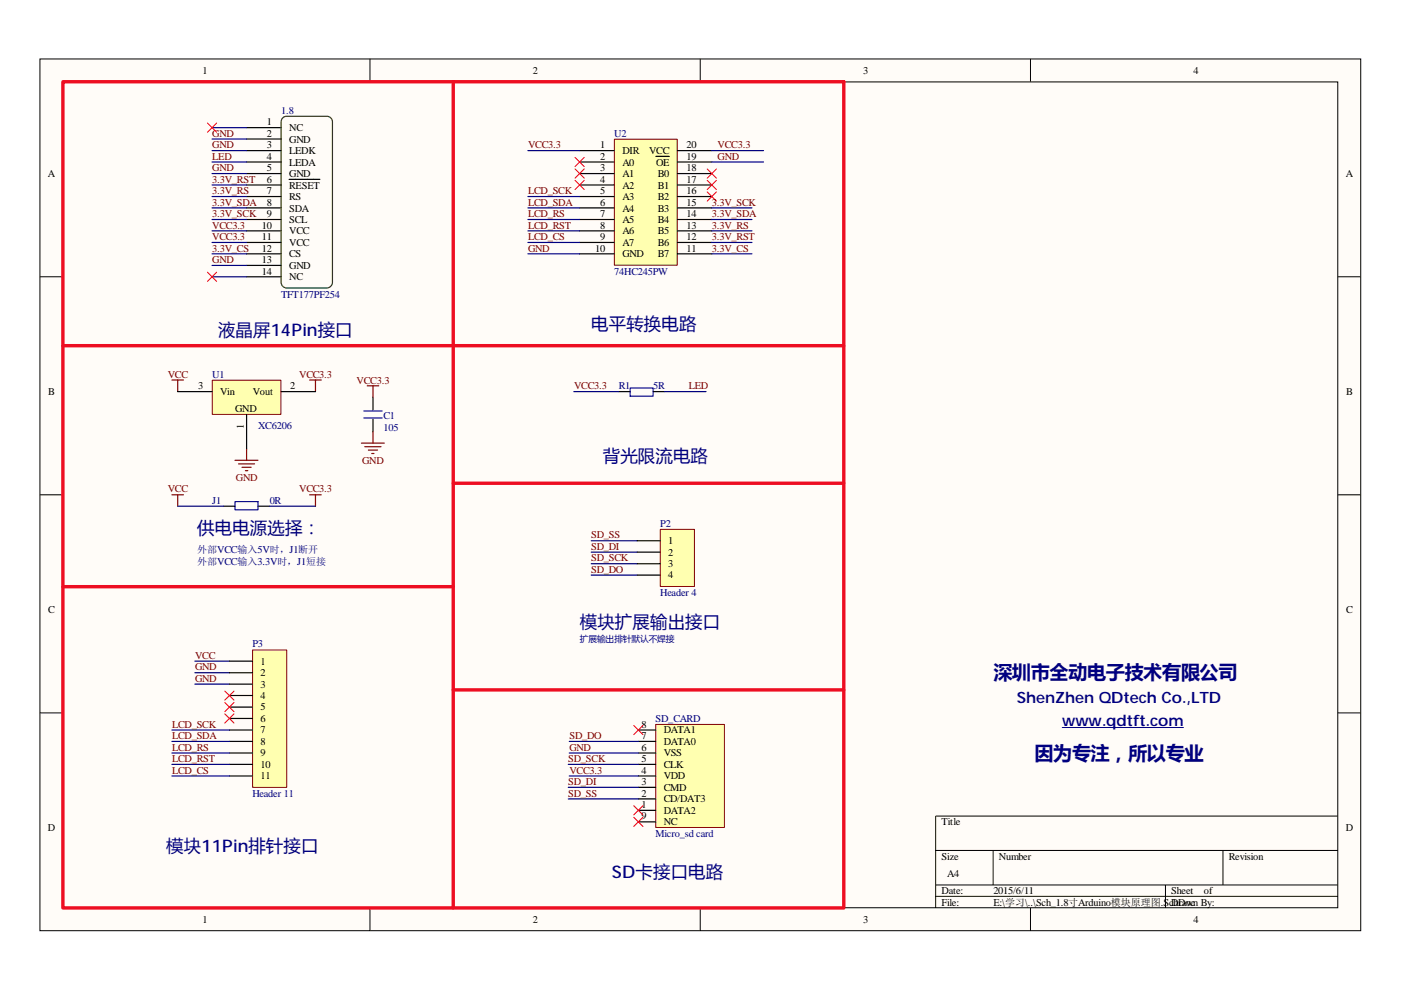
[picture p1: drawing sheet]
<svg xmlns="http://www.w3.org/2000/svg" width="297mm" height="210mm" viewBox="0 0 297 210" stroke-linecap="round" stroke-linejoin="round" font-family="sans-serif">
<path d="M8.5 12.5h280v184.8h-280z" fill="#fffcf8"/>
<path d="M8.5 12.5h280v184.8h-280z" fill="none" stroke="#000" stroke-width=".21"/>
<path d="M13.4 17.4h270.2v175.1h-270.2z" fill="#fffcf8"/>
<g fill="none" stroke="#000" stroke-width=".21">
<path d="M13.4 17.4h270.2v175.1h-270.2zM78.4 12.5v4.8M148.5 12.5v4.8M218.5 12.5v4.8M8.5 58.7h4.8M283.6 58.7h4.9M8.5 104.9h4.8M283.6 104.9h4.9M8.5 151.1h4.8M283.6 151.1h4.9M283.6 173h-85.2v19.5M78.4 192.5v4.9"/>
<path d="M148.5 192.5v4.9M198.4 180.3h85.2M198.4 187.6h85.2M198.4 190h85.2M210.6 180.3v7.3M218.5 192.5v4.9M247.1 187.6v4.9M259.3 180.3v7.3"/>
</g>
<g fill="none" stroke="#800000" stroke-width=".25">
<path d="M36.4 80.6h2.5M37.7 80.6v2.4M49.8 97.6h4.9M50.6 98.4h3.4M51.3 99.1h2M52 99.8h.5M52.3 95.2v2.4M65.7 80.6h2.4M66.9 80.6v2.4M76.6 94h4.9M77.3 94.7h3.5M78.1 95.4h2"/>
<path d="M78.8 96.2h.5M79.1 91.5v2.5"/>
</g>
<path d="M77.1 88.6h3.9M77.1 87.1h3.9" fill="none" stroke="#00f" stroke-width=".25"/>
<path d="M79.1 84.2v2.7M79.1 88.9v2.6" fill="none" stroke="#000" stroke-width=".25"/>
<path d="M45 80.7h14.6v7.2h-14.6z" fill="#ffffb0"/>
<path d="M45 80.6h14.6v7.3h-14.6z" fill="none" stroke="#800000" stroke-width=".21"/>
<path d="M37.7 83h7.3M52.3 87.9v7.3M59.6 83h7.3M47.4 107.3h2.4M54.7 107.3h2.4" fill="none" stroke="#000" stroke-width=".25"/>
<path d="M77.9 81.8h2.4M79.1 81.8v2.4M36.4 104.9h2.5M37.7 104.9v2.4M65.7 104.9h2.4M66.9 104.9v2.4" fill="none" stroke="#800000" stroke-width=".25"/>
<path d="M49.8 106.4h4.9v1.7h-4.9z" fill="none" stroke="#00f" stroke-width=".25"/>
<path d="M37.7 107.3h9.7M57.1 107.3h9.8M125.3 114.7h9.8M125.3 117.1h9.8M125.3 119.5h9.8M125.3 121.9h9.8" fill="none" stroke="#000080" stroke-width=".25"/>
<path d="M13.3 17.3h165.6v175.2h-165.6zM96.1 17.3v175.2M13.3 73.3h82.8M96.1 102.5h82.8M13.3 124.4h82.8M96.1 146.3h82.8" fill="none" stroke="#ed0e22" stroke-width=".72"/>
<path d="M140 112.3h7.2v12h-7.2z" fill="#ffffb0"/>
<path d="M140 112.2h7.2v12.1h-7.2z" fill="none" stroke="#800000" stroke-width=".21"/>
<g fill="none" stroke="#000" stroke-width=".25">
<path d="M52.3 27.1h7.3M52.3 29.5h7.3M52.3 31.9h7.3M52.3 34.3h7.3M52.3 36.8h7.3M52.3 39.2h7.3M61.3 38h6.5M52.3 41.7h7.3M52.3 44.1h7.3M52.3 46.5h7.3M52.3 49h7.3M52.3 51.4h7.3"/>
<path d="M52.3 53.8h7.3M52.3 56.3h7.3M52.3 58.7h7.3M135.1 114.7h4.9M135.1 117.1h4.9M135.1 119.5h4.9M135.1 121.9h4.9"/>
</g>
<path d="M59.8 25.1l.6-.4h.4h8.5a1.18 1.18 0 0 1 1.2 1.1v34.1a1.21 1.21 0 0 1-1.2 1.2h-8.5a1.18 1.18 0 0 1-1.2-1.2v-34.1z" fill="none" stroke="#008000" stroke-width=".25"/>
<g fill="none" stroke="#000080" stroke-width=".25">
<path d="M45 29.5h7.3M45 31.9h7.3M45 34.3h7.3M45 36.8h7.3M45 39.2h7.3M45 27.1h7.3M45 41.7h7.3M45 44.1h7.3M45 46.5h7.3M45 49h7.3M45 51.4h7.3M45 53.8h7.3"/>
<path d="M45 56.3h7.3M45 58.7h7.3"/>
</g>
<path d="M44 26.1l1.9 1.9M45.9 26.1l-1.9 1.9M44 57.7l1.9 2M45.9 57.7l-1.9 2" fill="none" stroke="#f00" stroke-width=".21"/>
<path d="M130.3 29.6h13.3v26.6h-13.3z" fill="#ffffb0"/>
<path d="M130.3 29.5h13.3v26.7h-13.3z" fill="none" stroke="#800000" stroke-width=".21"/>
<g fill="none" stroke="#000" stroke-width=".25">
<path d="M122.9 31.9h7.3M122.9 34.3h7.3M122.9 36.8h7.3M122.9 39.2h7.3M139.1 33.2h2.8M143.6 31.9h7.3M143.6 34.3h7.3M143.6 36.8h7.3M143.6 39.2h7.3M122.9 41.7h7.3M122.9 44.1h7.3M122.9 46.5h7.3"/>
<path d="M122.9 49h7.3M122.9 51.4h7.3M122.9 53.8h7.3M143.6 41.7h7.3M143.6 44.1h7.3M143.6 46.5h7.3M143.6 49h7.3M143.6 51.4h7.3M143.6 53.8h7.3"/>
</g>
<g fill="none" stroke="#000080" stroke-width=".25">
<path d="M111.9 31.9h11M150.9 31.9h11M150.9 34.3h11M111.9 53.8h11M111.9 51.4h11M111.9 49h11M111.9 46.5h11M111.9 44.1h11M111.9 41.7h11M150.9 53.8h8.5M150.9 51.4h8.5M150.9 49h8.5"/>
<path d="M150.9 46.5h8.5M150.9 44.1h8.5"/>
</g>
<path d="M121.9 33.4l2 1.9M121.9 35.8l2 2M121.9 38.2l2 2M123.9 33.4l-2 1.9M123.9 35.8l-2 2M123.9 38.2l-2 2M149.9 35.8l2 2M149.9 38.2l2 2M151.9 35.8l-2 2M151.9 38.2l-2 2M149.9 40.7l2 1.9M151.9 40.7l-2 1.9" fill="none" stroke="#f00" stroke-width=".21"/>
<path d="M139.1 153.6h14.5v21.8h-14.5z" fill="#ffffb0"/>
<path d="M139 153.6h14.6v21.8h-14.6z" fill="none" stroke="#800000" stroke-width=".21"/>
<path d="M135.3 159.7h3.7M135.3 157.2h3.7M135.3 154.8h3.7M135.3 171.8h3.7M135.3 169.4h3.7M135.3 166.9h3.7M135.3 164.5h3.7M135.3 162.1h3.7M135.3 174.3h3.7" fill="none" stroke="#000" stroke-width=".25"/>
<path d="M41.3 140.2h7.3M41.3 142.6h7.3M41.3 145h7.3M120.7 159.7h14.6M120.7 157.2h14.6M120.5 162.1h14.8M120.5 166.9h14.8M120.5 169.4h14.8M120.7 164.5h14.6" fill="none" stroke="#000080" stroke-width=".25"/>
<path d="M134.4 153.8l1.9 2M136.3 153.8l-1.9 2M134.4 170.8l1.9 2M134.4 173.3l1.9 1.9M136.3 170.8l-1.9 2M136.3 173.3l-1.9 1.9" fill="none" stroke="#f00" stroke-width=".21"/>
<path d="M53.6 137.9h7.2v29h-7.2z" fill="#ffffb0"/>
<path d="M53.6 137.8h7.2v29.1h-7.2z" fill="none" stroke="#800000" stroke-width=".21"/>
<g fill="none" stroke="#000" stroke-width=".25">
<path d="M131.2 83h2.4M138.5 83h2.4M48.6 140.2h4.9M48.6 142.6h4.9M48.6 145h4.9M48.6 147.5h4.9M48.6 149.9h4.9M48.6 152.3h4.9M48.6 154.8h4.9M48.6 157.2h4.9M48.6 159.7h4.9M48.6 162.1h4.9"/>
<path d="M48.6 164.5h4.9"/>
</g>
<path d="M121.7 83h9.5M140.9 83h8.8M36.4 154.8h12.2M36.4 157.2h12.2M36.4 159.7h12.2M36.4 162.1h12.2M36.4 164.5h12.2" fill="none" stroke="#000080" stroke-width=".25"/>
<path d="M47.7 146.5l1.9 1.9M47.7 148.9l1.9 2M47.7 151.4l1.9 1.9M49.6 146.5l-1.9 1.9M49.6 148.9l-1.9 2M49.6 151.4l-1.9 1.9" fill="none" stroke="#f00" stroke-width=".21"/>
<path d="M133.6 82.3h4.9v1.7h-4.9z" fill="none" stroke="#00f" stroke-width=".25"/>
<path d="M96.1 73.3h82.8" fill="none" stroke="#ed0e22" stroke-width=".72"/>
<path d="M225.2 154.2h25.7" fill="none" stroke="#000080" stroke-width=".21"/>
<g font-size="4.1" fill="#000080">
<text x="210.6" y="144">深圳市全动电子技术有限公司</text>
<text x="219.3" y="161.1">因为专注，所以专业</text>
</g>
<g font-size="3.7" fill="#000080">
<text x="46.2" y="71.1">液晶屏14Pin接口</text>
<text x="125.3" y="69.9">电平转换电路</text>
<text x="127.8" y="97.9">背光限流电路</text>
<text x="41.8" y="113.2">供电电源选择：</text>
<text x="122.9" y="133.2">模块扩展输出接口</text>
<text x="35.3" y="180.6">模块11Pin排针接口</text>
<text x="129.8" y="186.2">SD卡接口电路</text>
</g>
<g font-size="3.3" fill="#000080">
<text x="215.6" y="149.1">ShenZhen QDtech Co.,LTD</text>
<text x="225.2" y="153.9">www.qdtft.com</text>
</g>
<g font-size="2.2">
<text x="43" y="15.6">1</text>
<text x="113" y="15.6">2</text>
<text x="183" y="15.6">3</text>
<text x="253" y="15.6">4</text>
<text x="56.6" y="26.6">1</text>
<text x="56.6" y="29">2</text>
<text x="61.3" y="27.8">NC</text>
<text x="56.6" y="31.5">3</text>
<text x="56.6" y="33.9">4</text>
<text x="61.3" y="30.2">GND</text>
<text x="61.3" y="32.7">LEDK</text>
<text x="61.3" y="35.1">LEDA</text>
<text x="127.3" y="31.5">1</text>
<text x="127.3" y="33.9">2</text>
<text x="132" y="32.7">DIR</text>
<text x="132" y="35.1">A0</text>
<text x="137.6" y="32.7">VCC</text>
<text x="139.1" y="35.1">OE</text>
<text x="145.6" y="33.9">19</text>
<text x="145.6" y="31.5">20</text>
<text x="10.2" y="37.5">A</text>
<text x="56.6" y="36.3">5</text>
<text x="56.6" y="38.7">6</text>
<text x="56.6" y="41.2">7</text>
<text x="61.3" y="37.5">GND</text>
<text x="61.3" y="40">RESET</text>
<text x="127.3" y="36.3">3</text>
<text x="127.3" y="38.7">4</text>
<text x="127.3" y="41.2">5</text>
<text x="132" y="37.5">A1</text>
<text x="132" y="40">A2</text>
<text x="139.4" y="40">B1</text>
<text x="139.4" y="37.5">B0</text>
<text x="145.6" y="41.2">16</text>
<text x="145.6" y="38.7">17</text>
<text x="145.6" y="36.3">18</text>
<text x="285.4" y="37.5">A</text>
<text x="56.6" y="43.6">8</text>
<text x="56.6" y="46">9</text>
<text x="61.3" y="42.4">RS</text>
<text x="61.3" y="44.8">SDA</text>
<text x="61.3" y="47.3">SCL</text>
<text x="127.3" y="43.6">6</text>
<text x="127.3" y="46">7</text>
<text x="132" y="42.4">A3</text>
<text x="132" y="44.8">A4</text>
<text x="132" y="47.3">A5</text>
<text x="139.4" y="47.3">B4</text>
<text x="139.4" y="44.8">B3</text>
<text x="139.4" y="42.4">B2</text>
<text x="145.6" y="46">14</text>
<text x="145.6" y="43.6">15</text>
<text x="55.5" y="48.5">10</text>
<text x="55.5" y="50.9">11</text>
<text x="55.5" y="53.4">12</text>
<text x="61.3" y="49.7">VCC</text>
<text x="61.3" y="52.1">VCC</text>
<text x="126.2" y="53.4">10</text>
<text x="127.3" y="48.5">8</text>
<text x="127.3" y="50.9">9</text>
<text x="132" y="49.7">A6</text>
<text x="132" y="52.1">A7</text>
<text x="139.4" y="52.1">B6</text>
<text x="139.4" y="49.7">B5</text>
<text x="145.6" y="53.4">11</text>
<text x="145.6" y="50.9">12</text>
<text x="145.6" y="48.5">13</text>
<text x="55.5" y="55.8">13</text>
<text x="55.5" y="58.2">14</text>
<text x="61.3" y="54.5">CS</text>
<text x="61.3" y="57">GND</text>
<text x="61.3" y="59.4">NC</text>
<text x="132" y="54.5">GND</text>
<text x="139.4" y="54.5">B7</text>
<text x="10.2" y="83.7">B</text>
<text x="42" y="82.5">3</text>
<text x="46.7" y="83.7">Vin</text>
<text x="53.6" y="83.7">Vout</text>
<text x="61.6" y="82.5">2</text>
<text x="285.4" y="83.7">B</text>
<text x="49.9" y="87.4">GND</text>
<text x="51.7" y="90.9" transform="rotate(-90 51.7 90.9)">1</text>
<text x="141.7" y="115.4">1</text>
<text x="141.7" y="117.8">2</text>
<text x="141.7" y="120.2">3</text>
<text x="141.7" y="122.7">4</text>
<text x="10.2" y="129.9">C</text>
<text x="285.4" y="129.9">C</text>
<text x="55.2" y="140.9">1</text>
<text x="55.2" y="143.4">2</text>
<text x="55.2" y="145.8">3</text>
<text x="55.2" y="148.2">4</text>
<text x="55.2" y="150.6">5</text>
<text x="55.2" y="153.1">6</text>
<text x="55.2" y="155.5">7</text>
<text x="136" y="154.3">8</text>
<text x="140.7" y="155.5">DATA1</text>
<text x="55.2" y="158">8</text>
<text x="55.2" y="160.4">9</text>
<text x="136" y="161.6">5</text>
<text x="136" y="159.1">6</text>
<text x="136" y="156.7">7</text>
<text x="140.7" y="160.4">VSS</text>
<text x="140.7" y="158">DATA0</text>
<text x="55.2" y="162.8">10</text>
<text x="55.2" y="165.2">11</text>
<text x="136" y="166.5">3</text>
<text x="136" y="164">4</text>
<text x="140.7" y="167.7">CMD</text>
<text x="140.7" y="165.2">VDD</text>
<text x="140.7" y="162.8">CLK</text>
<text x="136" y="171.3">1</text>
<text x="136" y="168.9">2</text>
<text x="136" y="173.8">9</text>
<text x="140.7" y="172.5">DATA2</text>
<text x="140.7" y="170.1">CD/DAT3</text>
<text x="10.2" y="176.2">D</text>
<text x="140.7" y="175">NC</text>
<text x="199.6" y="174.9">Title</text>
<text x="285.3" y="176.2">D</text>
<text x="199.6" y="182.3">Size</text>
<text x="200.8" y="185.9">A4</text>
<text x="211.8" y="182.3">Number</text>
<text x="260.5" y="182.3">Revision</text>
<text x="199.6" y="189.5">Date:</text>
<text x="199.6" y="192">File:</text>
<text x="210.6" y="189.5">2015/6/11</text>
<text x="210.6" y="192">E:\学习\..\Sch_1.8寸Arduino模块原理图.ScDrawn By:</text>
<text x="248.3" y="189.5">Sheet</text>
<text x="248.8" y="192">hDoc</text>
<text x="255.3" y="189.5">of</text>
<text x="43" y="195.6">1</text>
<text x="113" y="195.6">2</text>
<text x="183" y="195.6">3</text>
<text x="253" y="195.6">4</text>
</g>
<g font-size="2.2" fill="#800000">
<text x="45" y="29">GND</text>
<text x="45" y="31.5">GND</text>
<text x="45" y="33.9">LED</text>
<text x="112" y="31.5">VCC3.3</text>
<text x="152.1" y="33.9">GND</text>
<text x="152.1" y="31.5">VCC3.3</text>
<text x="45" y="36.3">GND</text>
<text x="45" y="38.7">3.3V_RST</text>
<text x="45" y="41.2">3.3V_RS</text>
<text x="112" y="41.2">LCD_SCK</text>
<text x="45" y="43.6">3.3V_SDA</text>
<text x="45" y="46">3.3V_SCK</text>
<text x="112" y="43.6">LCD_SDA</text>
<text x="112" y="46">LCD_RS</text>
<text x="150.9" y="46">3.3V_SDA</text>
<text x="150.9" y="43.6">3.3V_SCK</text>
<text x="45" y="53.4">3.3V_CS</text>
<text x="45" y="50.9">VCC3.3</text>
<text x="45" y="48.5">VCC3.3</text>
<text x="112" y="53.4">GND</text>
<text x="112" y="48.5">LCD_RST</text>
<text x="112" y="50.9">LCD_CS</text>
<text x="150.9" y="53.4">3.3V_CS</text>
<text x="150.9" y="50.9">3.3V_RST</text>
<text x="150.9" y="48.5">3.3V_RS</text>
<text x="45" y="55.8">GND</text>
<text x="35.6" y="80.1">VCC</text>
<text x="63.4" y="80.1">VCC3.3</text>
<text x="75.6" y="81.3">VCC3.3</text>
<text x="121.7" y="82.5">VCC3.3</text>
<text x="146" y="82.5">LED</text>
<text x="50" y="102">GND</text>
<text x="76.8" y="98.3">GND</text>
<text x="35.6" y="104.4">VCC</text>
<text x="63.4" y="104.4">VCC3.3</text>
<text x="125.3" y="116.6">SD_DI</text>
<text x="125.3" y="119">SD_SCK</text>
<text x="125.3" y="114.1">SD_SS</text>
<text x="125.3" y="121.5">SD_DO</text>
<text x="41.4" y="139.7">VCC</text>
<text x="41.4" y="142.1">GND</text>
<text x="41.4" y="144.6">GND</text>
<text x="36.5" y="154.3">LCD_SCK</text>
<text x="36.5" y="156.7">LCD_SDA</text>
<text x="36.5" y="161.6">LCD_RST</text>
<text x="36.5" y="159.1">LCD_RS</text>
<text x="120.5" y="161.6">SD_SCK</text>
<text x="120.7" y="159.1">GND</text>
<text x="120.7" y="156.7">SD_DO</text>
<text x="36.5" y="164">LCD_CS</text>
<text x="120.5" y="166.5">SD_DI</text>
<text x="120.7" y="164">VCC3.3</text>
<text x="120.5" y="168.9">SD_SS</text>
</g>
<g font-size="2.2" fill="#000080">
<text x="59.6" y="24.1">1.8</text>
<text x="130.2" y="29">U2</text>
<text x="130.2" y="58.2">74HC245PW</text>
<text x="59.6" y="63.1">TFT177PF254</text>
<text x="45" y="80.1">U1</text>
<text x="131.2" y="82.5">R1</text>
<text x="138.5" y="82.5">5R</text>
<text x="81.3" y="88.9">C1</text>
<text x="54.7" y="91">XC6206</text>
<text x="81.3" y="91.3">105</text>
<text x="45" y="106.9">J1</text>
<text x="57.2" y="106.9">0R</text>
<text x="140" y="111.7">P2</text>
<text x="140" y="126.3">Header 4</text>
<text x="53.5" y="137.3">P3</text>
<text x="139" y="153.1">SD_CARD</text>
<text x="53.5" y="168.9">Header 11</text>
<text x="139" y="177.4">Micro_sd card</text>
</g>
<g font-size="2.1" fill="#000080">
<text x="41.8" y="117.3">外部VCC输入5V时，J1断开</text>
<text x="41.8" y="119.7">外部VCC输入3.3V时，J1短接</text>
</g>
<text font-size="1.9" fill="#000080" x="122.9" y="136.1">扩展输出排针默认不焊接</text>
</svg>
